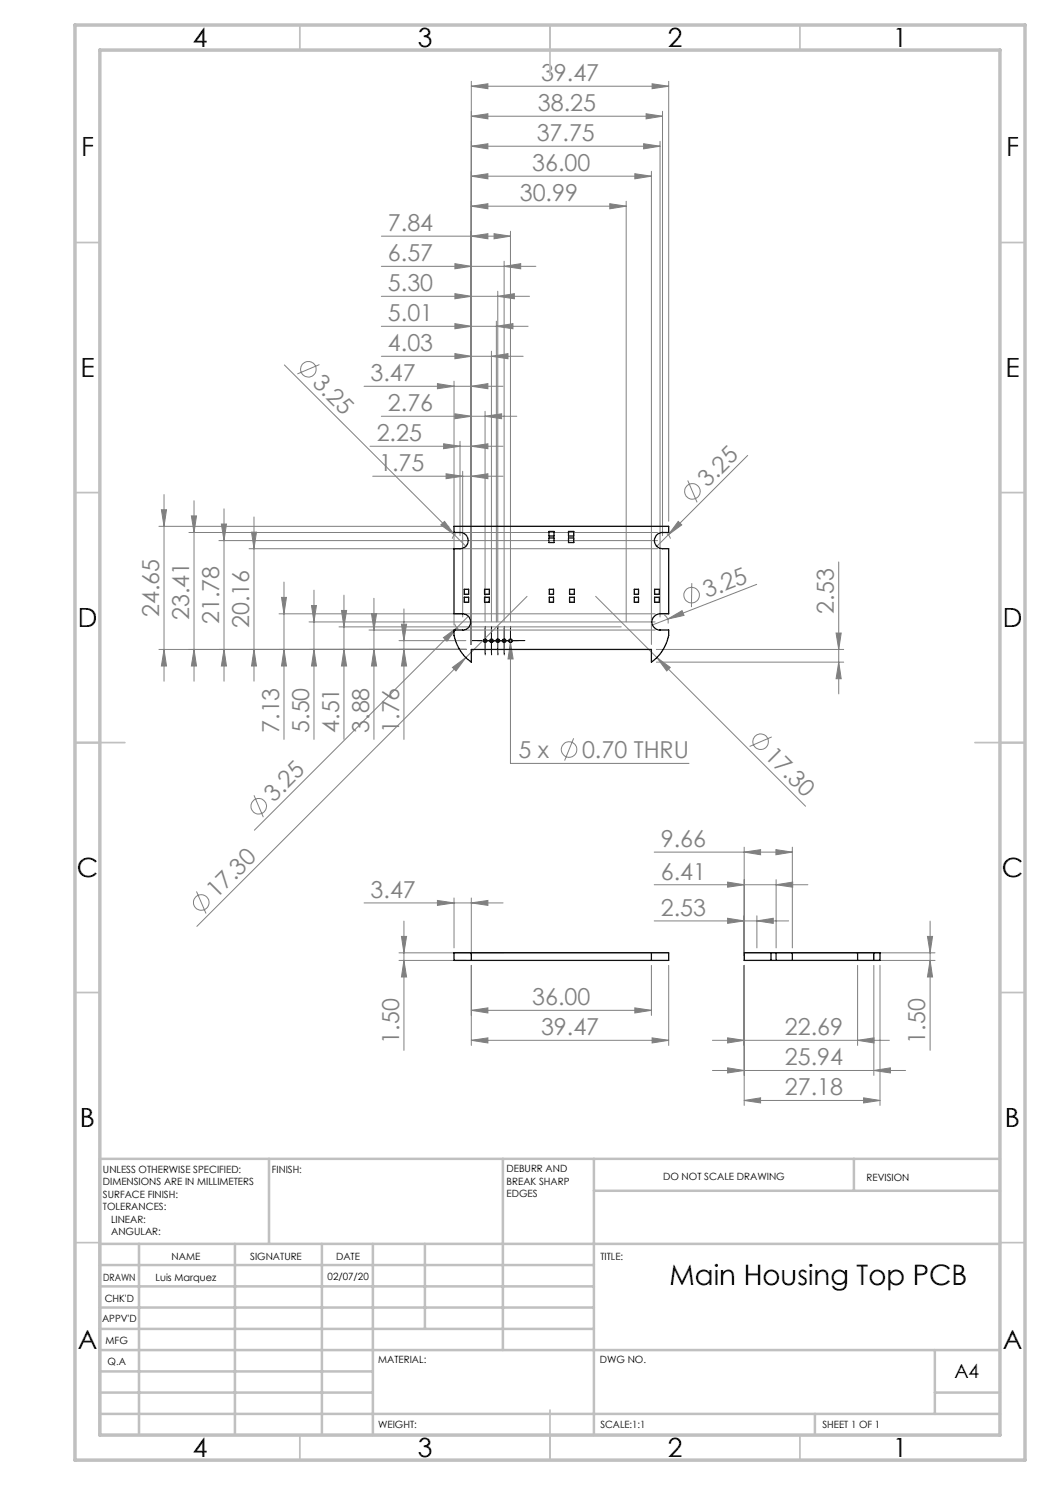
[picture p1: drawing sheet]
<svg xmlns="http://www.w3.org/2000/svg" width="210mm" height="297mm" viewBox="0 0 210 297" stroke-linecap="round" stroke-linejoin="round" font-family="sans-serif">
<g fill="none" stroke="#808080" stroke-width=".2">
<path d="M94.3 17.2l3.3-.4v.9zM94.3 16.3v112.6M94.3 17.2h39.4M130.4 16.8l3.3 .4-3.3 .5zM133.7 16.3v87.9M94.3 23.2l3.3-.4v1zM94.3 29.2l3.3-.5v1.1zM94.3 35.2l3.3-.5v1.1zM94.3 23.2h38.2M94.3 29.2h37.7M94.3 35.2h36M127 34.7l3.3 .5-3.3 .6z"/>
<path d="M128.7 28.7l3.3 .5-3.3 .6zM129.2 22.8l3.3 .4-3.3 .6zM130.3 34.3v94.6M132 28.3v95.1M132.5 22.3v84.8M76.3 59.3h29.6M76.3 53.3h30.9M76.3 47.2h25.8M91 58.7l3.3 .6-3.3 .5zM91 52.7l3.3 .6-3.3 .5zM94.3 41.2l3.3-.5v1.1zM94.3 47.2l3.3-.5v1.1z"/>
<path d="M94.3 41.2h30.9M98.8 46.7l3.3 .5-3.3 .6zM99.6 59.3l3.3-.6v1.1zM99.6 58.2v66.1M100.8 53.3l3.3-.6v1.1zM100.8 52.2v72.1M102.1 46.2v78.1M122 40.7l3.2 .5-3.2 .6zM125.2 40.2v84.2M56.9 73l36.3 36.3M63.9 72.9l-4.4 1.9M72.8 77.3h27.8"/>
<path d="M76.3 65.3h29.3M76.3 71.3h28.3M87.5 76.7l3.3 .6-3.3 .4zM90.8 76.2v48.8M91 64.7l3.3 .6-3.3 .5zM91 70.7l3.3 .6-3.3 .5zM94.3 77.3l3.3-.6v1zM98.3 71.3l3.3-.6v1.1zM98.3 70.2v54.1M99.3 65.3l3.3-.6v1.1zM99.3 64.2v60.2M32.8 98.9v37.3"/>
<path d="M74 89.2h26.6M74.5 95.2h26.1M76.3 83.3h27.1M88.7 88.8l3.3 .4-3.3 .5zM89.2 94.8l3.3 .4-3.3 .5zM91 82.8l3.3 .5-3.3 .4zM92 88.3v18.8M92.5 94.3v29.1M94.3 95.2l3.3-.4v.9zM94.3 89.2l3.3-.4v.9zM97 83.3l3.3-.5v.9zM97 82.3v42"/>
<path d="M137.5 96.1l1.9 4.4M149.5 91.1l-18.1 18.2M31.8 105.3h58M32.3 101.9h1l-.5 3.4zM37.8 106.5h93.7M38.3 103.2h1l-.5 3.3zM38.8 100.2v36M43.8 108.1h87.7M44.3 104.8h1l-.5 3.3zM44.8 101.8v34.4M49.8 109.7h81.7M50.3 106.4h1l-.5 3.3z"/>
<path d="M50.8 103.4v32.8M56.3 119.5h1l-.5 3.3zM56.8 116.4v31.5M62.8 118v29.9M68.8 119v28.9M74.8 119.7v28.2M88.2 105l.7-.7 2 2.7zM91.2 106.7l-.5 .5-.2 .5M105.4 119.3l-66 66M119.1 119.3l12.3 12.2M133.4 106.7l.4 .5 .3 .5M135.6 104.3l.7 .7-2.6 2z"/>
<path d="M138.4 116.6l-.1 4.8M151.3 116.9l-17.8 6.9M167.7 112.4v26.4M31.8 129.9h61.5M32.8 129.9l.5 3.3h-1zM38.8 129.9l.5 3.3h-1zM44.8 129.9l.5 3.3h-1zM50.8 129.9l.5 3.3h-1zM55.8 122.8h75.2M56.8 129.9l.5 3.3h-1zM61.8 124.4h69.2M62.3 121.1h1l-.5 3.3z"/>
<path d="M62.8 129.9l.5 3.3h-1zM67.8 125.4h56.4M68.3 122.1h1l-.5 3.3zM68.8 129.9l.5 3.3h-1zM73.8 126h57.2M74.3 122.7h1l-.5 3.3zM74.8 129.9l.5 3.3h-1zM79.8 128.1h13.4M80.3 124.8h1l-.5 3.3zM80.8 121.8v26.1M80.8 129.9l.5 3.3h-1zM88.7 127.5l2.7-1.9-2 2.6z"/>
<path d="M90.5 133.5l2.7-2-2 2.7zM90.9 124.8l.3 .5 .5 .5M91.4 125.6l-40.5 40.4M93.7 123.3l-2.3 2.3M102.1 128.5l.5 3.3h-1zM102.1 127.8v24.9h35.7M131.3 129.9h37.4M131.3 132.4h37.4M131.4 131.5l2.7 2-.8 .7zM131.4 131.5l29.7 29.8M132.9 123a1.75 1.75 0 0 1 .7 1.7M133.5 123.8l2.9-1.7 .4 1z"/>
<path d="M133.5 123.8l-3 1.2M167.2 126.6h1l-.5 3.3zM167.7 132.4l.5 3.3h-1zM50.8 159.1l1.9 4.3M114.7 147.7l-1.8 4.4M154.3 147.4l-4.4 1.9M39.3 178.3l1.9 4.4M90.8 179.6v10M94.3 179.6v11.5M130.8 170.4h27.7M130.8 176.9h30.8M145.5 176.4l3.3 .5-3.3 .5z"/>
<path d="M148.8 170.4l3.3-.5v1.1zM148.8 169.4v21.7M155.2 169.9l3.3 .5-3.3 .6zM155.2 176.9l3.3-.5v1zM155.2 175.9v13.7M158.5 169.4v20.2M72.8 180.6h27.8M79.8 192.1h13.5M79.8 190.6h21M80.3 187.3h1l-.5 3.3zM80.8 184.2v25.9M80.8 192.1l.5 3.3h-1z"/>
<path d="M87.5 180.1l3.3 .5-3.3 .5zM94.3 180.6l3.3-.5v1zM94.3 193.1v16M130.3 193.1v10M130.8 184.2h26.9M133.7 193.1v16M145.5 183.7l3.3 .5-3.3 .5zM148.8 193.1v28M149.8 192.1h37.2M151.4 184.2l3.3-.5v1zM151.4 183.2v6.4M154.5 190.6h32.5"/>
<path d="M171.5 193.1v16M174.8 193.1v22M176 193.1v28M185.5 187.3h1l-.5 3.3zM186 192.1l.5 3.3h-1zM186 184.2v25.9M94.3 208.1l3.3-.5v1zM94.3 202.1l3.3-.5v1zM94.3 208.1h39.4M94.3 202.1h36M127 201.6l3.3 .5-3.3 .5zM130.4 207.6l3.3 .5-3.3 .5z"/>
<path d="M142.5 208.1h35.4M142.5 214.1h38.6M145.5 213.6l3.3 .5-3.3 .5zM145.5 207.6l3.3 .5-3.3 .5zM171.5 208.1l3.3-.5v1zM172.7 219.6l3.3 .5-3.3 .5zM174.8 214.1l3.3-.5v1zM148.8 220.1l3.3-.5v1zM148.8 220.1h27.2"/>
<circle cx="61.7" cy="73.9" r="1.55"/>
<circle cx="138.5" cy="98.3" r="1.56"/>
<circle cx="138.3" cy="119" r="1.55"/>
<circle cx="113.8" cy="149.9" r="1.56"/>
<circle cx="152.1" cy="148.3" r="1.56"/>
<circle cx="51.7" cy="161.2" r="1.55"/>
<circle cx="40.3" cy="180.5" r="1.56"/>
</g>
<g fill="none" stroke="#000" stroke-width=".2" stroke-dasharray="15.2 1.3 1.3 1.3">
<path d="M94.5 128.1h-.3M95.8 128.1h-.3M97 125.6v-.3M97 130.6v.4M97.1 128.1h-.4M98.3 125.6v-.3M98.3 130.6v.4M98.4 128.1h-.4M99.5 128.1h.4M99.6 125.6v-.3M99.6 130.6v.4M99.6 128.1h-.3"/>
<path d="M100.8 128.1h.4M100.9 125.6v-.3M100.9 130.6v.4M102.1 128.1h.3M102.1 125.6v-.3M102.1 130.6v.4M103.4 128.1h.3M104.6 128.1h.4"/>
</g>
<path d="M94.5 128.1h10.1M97 125.7v4.9M98.3 125.7v4.9M99.6 125.7v4.9M100.8 125.7v4.9M102.1 125.7v4.9" fill="none" stroke="#000" stroke-width=".2"/>
<g fill="none" stroke="#c0c0c0" stroke-width=".35">
<path d="M60 5v5M110 5v10M160 5v5M15 48.5h5M200 48.5h5M15 98.5h5M200 98.5h5M15 148.5h10M195 148.5h10M15 198.5h5M200 198.5h5M15 248.5h5"/>
<path d="M200 248.5h5M60 287v5M110 282v10M160 287v5"/>
</g>
<g fill="none" stroke="#c0c0c0" stroke-width=".5">
<path d="M53.8 231.8v17M100.6 231.8v38.2M118.8 231.8v55.2M118.8 238.2h81.2M170.8 231.8v6.4M200 231.8h-180v55.2M20 248.8h180M20 257.3h98.8M20 253h98.8M27.8 248.8v38.2M47 248.8v38.2M64.4 248.8v38.2"/>
<path d="M74.6 248.8v38.2M85 248.8v17M20 265.8h98.8M20 261.5h98.8M20 278.5h54.6M20 274.3h54.6M20 270h180M187 278.5h13M187 270v12.8M20 282.8h180M163 282.8v4.2"/>
</g>
<path d="M15 5h190v287h-190zM20 10h180v277h-180z" fill="none" stroke="#c0c0c0" stroke-width=".7"/>
<g fill="#808080">
<path d="M88.2 105l.7-.7 2 2.7z"/>
<path d="M133.5 123.8l2.9-1.7 .4 1z"/>
<path d="M135.6 104.3l.7 .7-2.6 2z"/>
<path d="M131.4 131.5l2.7 2-.8 .7z"/>
<path d="M94.3 180.6l3.3-.5v1zM87.5 180.1l3.3 .5-3.3 .5zM94.3 77.3l3.3-.6v1zM87.5 76.7l3.3 .6-3.3 .4zM94.3 95.2l3.3-.4v.9zM89.2 94.8l3.3 .4-3.3 .5zM94.3 89.2l3.3-.4v.9zM88.7 88.8l3.3 .4-3.3 .5z"/>
<path d="M94.3 208.1l3.3-.5v1zM130.4 207.6l3.3 .5-3.3 .5zM94.3 202.1l3.3-.5v1zM127 201.6l3.3 .5-3.3 .5zM94.3 23.2l3.3-.4v1zM129.2 22.8l3.3 .4-3.3 .6zM94.3 29.2l3.3-.5v1.1zM128.7 28.7l3.3 .5-3.3 .6zM94.3 41.2l3.3-.5v1.1zM122 40.7l3.2 .5-3.2 .6zM94.3 35.2l3.3-.5v1.1zM127 34.7l3.3 .5-3.3 .6zM91 64.7l3.3 .6-3.3 .5zM99.3 65.3l3.3-.6v1.1zM102.1 128.5l-.5 3.3h1zM91 82.8l3.3 .5-3.3 .4zM97 83.3l3.3-.5v.9zM91 70.7l3.3 .6-3.3 .5zM98.3 71.3l3.3-.6v1.1zM91 58.7l3.3 .6-3.3 .5zM99.6 59.3l3.3-.6v1.1zM91 52.7l3.3 .6-3.3 .5zM100.8 53.3l3.3-.6v1.1zM94.3 47.2l3.3-.5v1.1zM98.8 46.7l3.3 .5-3.3 .6zM145.5 213.6l3.3 .5-3.3 .5zM174.8 214.1l3.3-.5v1zM145.5 207.6l3.3 .5-3.3 .5zM171.5 208.1l3.3-.5v1zM148.8 170.4l3.3-.5v1.1zM155.2 169.9l3.3 .5-3.3 .6zM145.5 176.4l3.3 .5-3.3 .5zM155.2 176.9l3.3-.5v1zM145.5 183.7l3.3 .5-3.3 .5zM151.4 184.2l3.3-.5v1zM148.8 220.1l3.3-.5v1zM172.7 219.6l3.3 .5-3.3 .5z"/>
<path d="M90.5 133.5l.7 .7 2-2.7zM88.7 127.5l.7 .7 2-2.6z"/>
<path d="M38.8 129.9l.5 3.3h-1zM38.3 103.2h1l-.5 3.3z"/>
<path d="M80.8 192.1l.5 3.3h-1zM80.3 187.3h1l-.5 3.3zM44.8 129.9l.5 3.3h-1zM44.3 104.8h1l-.5 3.3zM62.8 129.9l.5 3.3h-1zM62.3 121.1h1l-.5 3.3zM68.8 129.9l.5 3.3h-1zM68.3 122.1h1l-.5 3.3zM80.8 129.9l.5 3.3h-1zM80.3 124.8h1l-.5 3.3zM186 192.1l.5 3.3h-1zM185.5 187.3h1l-.5 3.3z"/>
<path d="M32.8 129.9l.5 3.3h-1zM32.3 101.9h1l-.5 3.4z"/>
<path d="M50.8 129.9l.5 3.3h-1zM50.3 106.4h1l-.5 3.3z"/>
<path d="M74.8 129.9l.5 3.3h-1zM74.3 122.7h1l-.5 3.3z"/>
<path d="M56.8 129.9l.5 3.3h-1zM56.3 119.5h1l-.5 3.3z"/>
<path d="M167.2 126.6h1l-.5 3.3zM167.7 132.4l.5 3.3h-1z"/>
<path d="M94.3 17.2l3.3-.4v.9zM130.4 16.8l3.3 .4-3.3 .5z"/>
</g>
<g fill="none" stroke="#000" stroke-width=".25">
<path d="M90.8 105.3h42.9v1.2h-1.2a1.62 1.62 0 0 0-1.6 1.6 1.62 1.62 0 0 0 1.6 1.6h1.2v13.1h-1.7a1.62 1.62 0 0 0-1.6 1.6 1.62 1.62 0 0 0 1.6 1.6h1.7a8 8 0 0 1-3.4 6.4v-2.5h-36v2.5a8 8 0 0 1-3.5-6.4h1.7a1.62 1.62 0 0 0 1.6-1.6 1.62 1.62 0 0 0-1.6-1.6h-1.7v-13.1h1.2a1.62 1.62 0 0 0 1.6-1.6 1.62 1.62 0 0 0-1.6-1.6h-1.2zM92.9 117.9h.8v.9h-.8zM92.9 119.4h.8v1h-.8zM96.9 117.9h1v.9h-1zM96.9 119.4h1v1h-1zM109.8 107.6h1v.9h-1zM109.8 106.3h1v.9h-1zM109.9 117.9h.8v.9h-.8zM109.9 119.4h.8v1h-.8zM113.7 106.3h1.1v.9h-1.1zM113.7 107.6h1.1v.9h-1.1zM113.9 117.9h1v.9h-1z"/>
<path d="M113.9 119.4h1v1h-1zM126.9 117.9h.8v.9h-.8zM126.9 119.4h.8v1h-.8zM130.9 117.9h1v.9h-1zM130.9 119.4h1v1h-1zM94.3 190.6h-3.5v1.5h3.5M94.3 190.6v1.5M94.3 192.1h36M94.3 190.6h36M130.3 190.6h3.4v1.5h-3.4M130.3 190.6v1.5M154.2 190.6h-5.4v1.5h5.4"/>
<path d="M154.2 192.1h1M154.2 190.6h1M154.2 190.6v1.5M155.2 190.6h3.3M155.2 192.1h3.3M155.2 190.6v1.5M158.5 192.1h13M158.5 190.6h13M158.5 190.6v1.5M171.5 190.6h3.3M171.5 192.1h3.3M171.5 190.6v1.5"/>
<path d="M174.8 190.6h1.2v1.5h-1.2M174.8 190.6v1.5"/>
<circle cx="97" cy="128.1" r=".34"/>
<circle cx="98.3" cy="128.1" r=".34"/>
<circle cx="99.6" cy="128.1" r=".34"/>
<circle cx="100.8" cy="128.1" r=".34"/>
<circle cx="102.1" cy="128.1" r=".34"/>
</g>
<text font-size="5.6" x="133.9" y="256.9">Main Housing Top PCB</text>
<g font-size="5.3">
<text x="38.5" y="9.5">4</text>
<text x="83.5" y="9.5">3</text>
<text x="133.6" y="9.5">2</text>
<text x="178.6" y="9.5">1</text>
<text x="16.2" y="31.3">F</text>
<text x="201.2" y="31.3">F</text>
<text x="16.1" y="75.5">E</text>
<text x="201.1" y="75.5">E</text>
<text x="15.5" y="125.5">D</text>
<text x="200.5" y="125.5">D</text>
<text x="15.4" y="175.5">C</text>
<text x="200.4" y="175.5">C</text>
<text x="16" y="225.5">B</text>
<text x="201" y="225.5">B</text>
<text x="15.5" y="269.8">A</text>
<text x="200.5" y="269.8">A</text>
<text x="38.5" y="291.5">4</text>
<text x="83.5" y="291.5">3</text>
<text x="133.6" y="291.5">2</text>
<text x="178.6" y="291.5">1</text>
</g>
<g font-size="4.7" fill="#808080">
<text x="108.2" y="16.2">39.47</text>
<text x="107.6" y="22.2">38.25</text>
<text x="107.3" y="28.2">37.75</text>
<text x="106.5" y="34.2">36.00</text>
<text x="104" y="40.2">30.99</text>
<text x="77.6" y="46.2">7.84</text>
<text x="77.6" y="52.2">6.57</text>
<text x="77.6" y="58.2">5.30</text>
<text x="77.6" y="64.2">5.01</text>
<text x="77.6" y="70.2">4.03</text>
<text x="62.3" y="76.9" transform="rotate(45 62.3 76.9)">3.25</text>
<text x="74.1" y="76.2">3.47</text>
<text x="77.6" y="82.2">2.76</text>
<text x="75.3" y="88.2">2.25</text>
<text x="75.8" y="94.2">1.75</text>
<text x="141.5" y="97.7" transform="rotate(-45 141.5 97.7)">3.25</text>
<text x="141.4" y="119.7" transform="rotate(-21 141.4 119.7)">3.25</text>
<text x="31.8" y="123.4" transform="rotate(-90 31.8 123.4)">24.65</text>
<text x="37.8" y="124" transform="rotate(-90 37.8 124)">23.41</text>
<text x="43.8" y="124.8" transform="rotate(-90 43.8 124.8)">21.78</text>
<text x="49.8" y="125.6" transform="rotate(-90 49.8 125.6)">20.16</text>
<text x="166.7" y="122.7" transform="rotate(-90 166.7 122.7)">2.53</text>
<text x="55.8" y="146.6" transform="rotate(-90 55.8 146.6)">7.13</text>
<text x="61.8" y="146.6" transform="rotate(-90 61.8 146.6)">5.50</text>
<text x="67.8" y="146.6" transform="rotate(-90 67.8 146.6)">4.51</text>
<text x="73.8" y="146.6" transform="rotate(-90 73.8 146.6)">3.88</text>
<text x="79.8" y="146.6" transform="rotate(-90 79.8 146.6)">1.76</text>
<text x="103.7" y="151.6">5 x</text>
<text x="116.4" y="151.6">0.70 THRU</text>
<text x="152.8" y="151.3" transform="rotate(45 152.8 151.3)">17.30</text>
<text x="54.8" y="160.6" transform="rotate(-45 54.8 160.6)">3.25</text>
<text x="132.2" y="169.4">9.66</text>
<text x="43.3" y="179.9" transform="rotate(-45 43.3 179.9)">17.30</text>
<text x="74.1" y="179.6">3.47</text>
<text x="132.2" y="175.9">6.41</text>
<text x="132.2" y="183.1">2.53</text>
<text x="106.5" y="201">36.00</text>
<text x="79.8" y="208.8" transform="rotate(-90 79.8 208.8)">1.50</text>
<text x="108.2" y="207.1">39.47</text>
<text x="157" y="207">22.69</text>
<text x="185" y="208.8" transform="rotate(-90 185 208.8)">1.50</text>
<text x="157" y="213.1">25.94</text>
<text x="157" y="219.1">27.18</text>
</g>
<text font-size="3.9" x="190.9" y="275.5">A4</text>
<g font-size="2">
<text x="20.6" y="234.6">UNLESS OTHERWISE SPECIFIED:</text>
<text x="20.6" y="237.1">DIMENSIONS ARE IN MILLIMETERS</text>
<text x="20.6" y="239.6">SURFACE FINISH:</text>
<text x="54.4" y="234.6">FINISH:</text>
<text x="101.3" y="234.5">DEBURR AND</text>
<text x="101.3" y="237">BREAK SHARP</text>
<text x="101.3" y="239.5">EDGES</text>
<text x="132.6" y="236">DO NOT SCALE DRAWING</text>
<text x="173.3" y="236.2">REVISION</text>
<text x="20.6" y="242.1">TOLERANCES:</text>
<text x="22.2" y="244.6">LINEAR:</text>
<text x="22.2" y="247.1">ANGULAR:</text>
<text x="34.3" y="252">NAME</text>
<text x="50" y="251.9">SIGNATURE</text>
<text x="67.2" y="251.9">DATE</text>
<text x="120.1" y="251.9">TITLE:</text>
<text x="20.6" y="256.1">DRAWN</text>
<text x="31.1" y="256.1">Luis Marquez</text>
<text x="65.5" y="255.9">02/07/20</text>
<text x="20.9" y="260.3">CHK'D</text>
<text x="20.4" y="264.4">APPV'D</text>
<text x="21.1" y="268.8">MFG</text>
<text x="21.5" y="273">Q.A</text>
<text x="75.6" y="272.5">MATERIAL:</text>
<text x="120" y="272.5">DWG NO.</text>
<text x="75.6" y="285.5">WEIGHT:</text>
<text x="120.1" y="285.6">SCALE:1:1</text>
<text x="164.5" y="285.6">SHEET 1 OF 1</text>
</g>
</svg>
